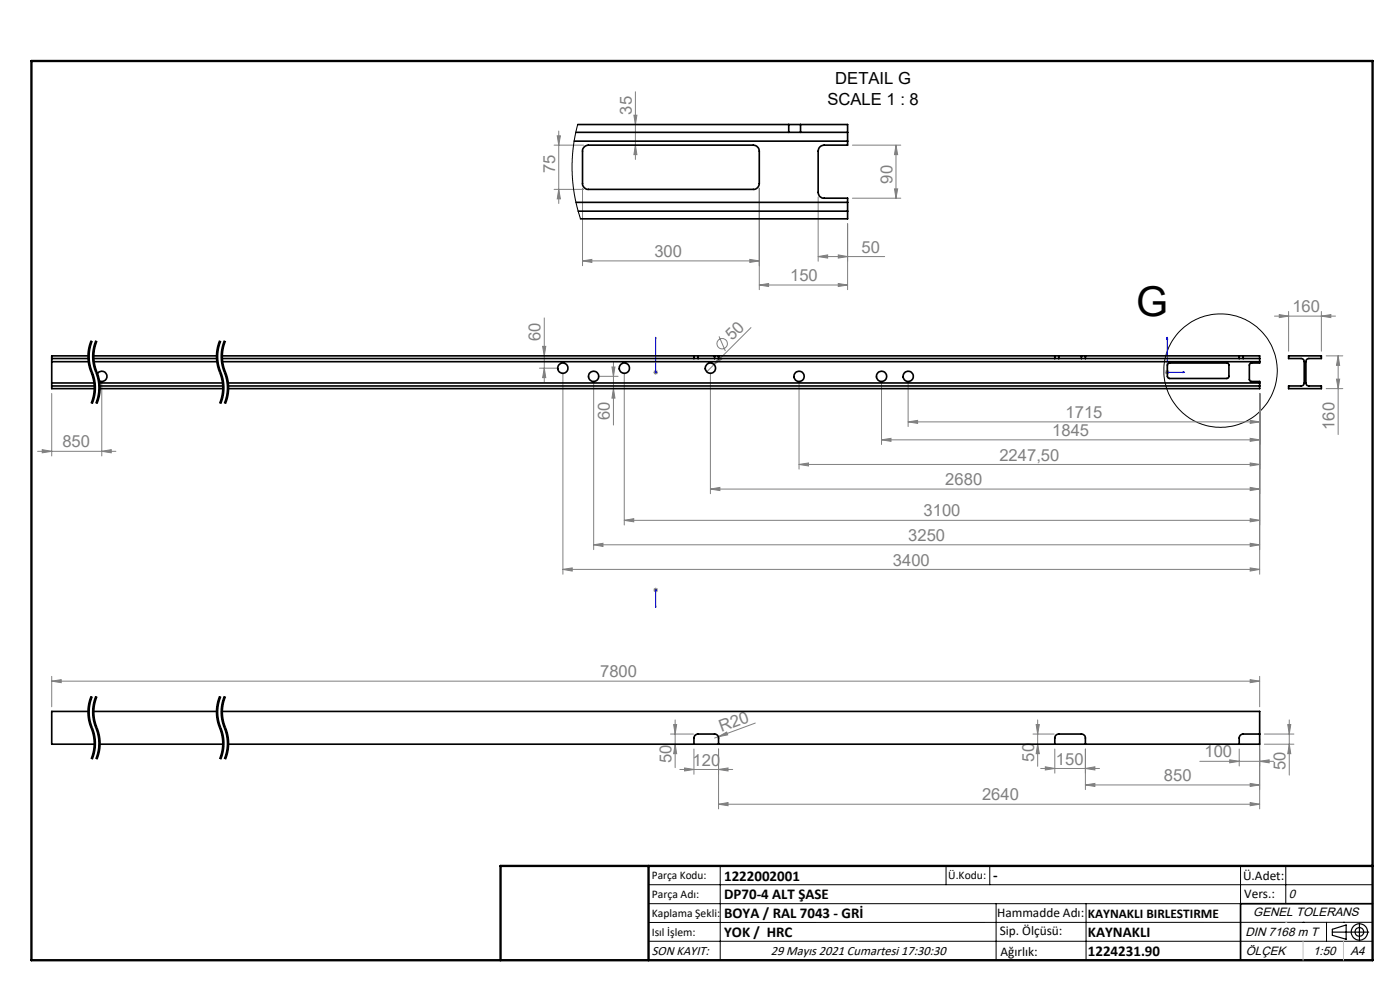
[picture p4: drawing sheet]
<svg xmlns="http://www.w3.org/2000/svg" width="297mm" height="210mm" viewBox="0 0 297 210" stroke-linecap="round" stroke-linejoin="round" font-family="sans-serif">
<g fill="none" stroke="#808080" stroke-width=".21">
<path d="M134.8 19.5v14.3M117.5 30.8h6.3M118.2 28.8h.7l-.4 2zM118.5 27.8v15.4M123.6 39.9v16.5M134.5 24.4h.6l-.3 2zM134.8 30.8l.3 2h-.6zM161.1 39.9v21.5M180.8 30.8h10.3M190.1 30.8v11.2M190.1 30.8l.3 2h-.6zM117.5 40.2h6.3"/>
<path d="M118.5 40.2l.4 2h-.7zM123.6 55.3l2-.3v.7zM123.6 55.3h37.5M159.1 55l2 .3-2 .4zM173.6 54.4l2-.3v.6zM173.6 41.8v13.6M173.6 54.4h14.1M177.8 54.1l2 .3-2 .3zM179.8 47.4v14M180.8 42h10.3M189.8 40.1h.6l-.3 1.9zM114.4 78.1h4"/>
<path d="M115.1 73.5h.7l-.3 2zM115.5 78.1l.3 2h-.7zM115.5 67.4v13.7M119.4 79.1v42.7M126.9 79.8h4.2M129.8 77.8h.7l-.4 2zM130.1 76.8v13.4M132.4 79.1v32.3M138.6 79h1M138.7 78.6l.8 .7M139.1 78.4v1.1M139.5 78.6l-.8 .7"/>
<path d="M150.7 79.1v25.6M152.5 71.4l1.4 3.1M152.6 75.7l.5 .5-1.6 1.1zM159.3 69.5l-9.4 9.4M161.1 60.5l2-.4v.7zM161.1 60.5h18.7M177.8 60.1l2 .4-2 .3zM247.1 79h1M247.3 78.6l.7 .7M247.6 78.4v1.1M248 78.6l-.7 .7M270.4 67.1h12.9"/>
<path d="M271.4 66.7l2 .4-2 .3zM273.4 66.1v8.4M280.3 67.1l2-.4v.7zM280.3 66.1v8.4M281.3 75.5h3.6M283.9 75.5l.3 2h-.7zM283.9 75.5v16.7M8 95.7h16.6M9 95.4l2 .3-2 .4zM11 83.5v13.2M21.6 95.7l2-.3v.7zM21.6 80.8v15.9"/>
<path d="M125.9 80.8v35.8M130.1 82.4l.4 2h-.7zM169.5 98.5l2-.3v.6zM169.5 80.8v18.7M169.5 98.5h97.7M187 93.3l2-.3v.6zM187 80.8v13.5M187 93.3h80.2M192.7 89.5l2-.3v.6zM192.7 80.8v9.7M192.7 89.5h74.5M265.2 89.2l2 .3-2 .3z"/>
<path d="M265.2 93l2 .3-2 .3zM265.2 98.2l2 .3-2 .3zM267.2 83.5v38.3M281.3 82.4h3.6M283.5 80.4h.7l-.3 2zM125.9 115.6l2-.4v.7zM125.9 115.6h141.3M132.4 110.4l2-.4v.7zM132.4 110.4h134.8M150.7 103.7l2-.3v.7zM150.7 103.7h116.5M265.2 103.4l2 .3-2 .4z"/>
<path d="M265.2 110l2 .4-2 .3zM265.2 115.2l2 .4-2 .3zM119.4 120.8l2-.3v.6zM119.4 120.8h147.8M138.6 125.2h1M138.7 124.8l.8 .7M139.1 124.7v1M139.5 124.8l-.8 .7M265.2 120.5l2 .3-2 .3zM11 144.5l2-.3v.6zM11 143.5v6.4M11 144.5h256.2"/>
<path d="M142.2 155.7h4.9M142.9 153.7h.6l-.3 2zM143.2 152.7v10.1M143.2 157.9l.3 2h-.6zM147.2 158.9v5.3M152.4 156.3l1.8-1 .2 .6zM152.4 156.3l-.8 .3M152.4 158.9v12.7M160.2 153.4l-7.8 2.9M219.1 155.7h4.5M219.8 153.7h.7l-.4 2zM220.1 157.9l.4 2h-.7z"/>
<path d="M220.1 152.7v9.9M223.8 158.9v5.1M230.3 158.9v8.6M262.9 158.9v3.6M265.2 144.2l2 .3-2 .3zM267.2 143.5v6.4M267.2 156.7v14.9M268.2 155.7h6.3M268.2 157.9h6.3M273.2 153.7h.6l-.3 2zM273.5 157.9l.3 2h-.6zM273.5 152.7v11.7"/>
<path d="M144.2 163.2h11.2M145.2 162.9l2 .3-2 .3zM152.4 170.6l2-.4v.7zM152.4 163.2l2-.3v.6zM152.4 170.6h114.8M220.8 163h12.5M221.8 162.7l2 .3-2 .3zM230.3 166.5l2-.3v.6zM230.3 166.5h36.9M230.3 163l2-.3v.6zM254.5 161.5h15.7M260.9 161.2l2 .3-2 .3z"/>
<path d="M265.2 170.2l2 .4-2 .3zM265.2 166.2l2 .3-2 .3zM267.2 161.5l2-.3v.6z"/>
<circle cx="153.2" cy="72.9" r="1.11"/>
</g>
<g fill="none" stroke="#000" stroke-width=".21" stroke-dasharray="6.3 1.3 1.3 1.3" stroke-dashoffset="3.4" stroke-linecap="butt">
<path d="M19.4 72.3a8.6 8.6 0 0 0 0 6.6M19.4 78.9a8.6 8.6 0 0 1 0 6.7M20.4 72.3a8.6 8.6 0 0 0 0 6.6M20.4 78.9a8.6 8.6 0 0 1 0 6.7M46.7 72.3a8.6 8.6 0 0 0 0 6.6M46.7 78.9a8.6 8.6 0 0 1 0 6.7M47.7 72.3a8.6 8.6 0 0 0 0 6.6M47.7 78.9a8.6 8.6 0 0 1 0 6.7M19.4 147.7a8.6 8.6 0 0 0 0 6.7M19.4 154.4a8.6 8.6 0 0 1 0 6.6M20.4 147.7a8.6 8.6 0 0 0 0 6.7M20.4 154.4a8.6 8.6 0 0 1 0 6.6"/>
<path d="M46.7 147.7a8.6 8.6 0 0 0 0 6.7M46.7 154.4a8.6 8.6 0 0 1 0 6.6M47.7 147.7a8.6 8.6 0 0 0 0 6.7M47.7 154.4a8.6 8.6 0 0 1 0 6.6"/>
</g>
<g fill="none" stroke="#000" stroke-width=".21">
<path d="M18.6 74.8l.2 2.5M18.8 77.4l.1 .4M18.9 77.8l.7 2 .3 1.6M19 76.5l.3 1.6M19.1 72.6l-.5 2.1M19.1 74l-.1 2.5M19.3 72.2l-.2 .4M19.3 78.1l.2 .6M19.4 72.3a8.7 8.7 0 0 0-.1 6.2 8.8 8.8 0 0 1 .1 7.1M19.5 78.7l.1 .2zM19.6 78.9l.5 1.6 .2 2.2M19.6 72.4l-.5 1.6"/>
<path d="M19.6 74.8l.2 2.5M19.8 77.4l.1 .4M19.9 77.8l.7 2 .3 1.6M20 76.5l.3 1.6M20.1 72.6l-.5 2.1M20.1 74l-.1 2.5M20.3 72.2l-.2 .4M20.3 78.1l.8 2.4 .2 2.2M20.4 72.3a8.7 8.7 0 0 0-.1 6.2 8.8 8.8 0 0 1 .1 7.1M20.6 72.4l-.5 1.6M45.9 74.8l.1 2.5M46 77.4l.1 .4"/>
<path d="M46.1 77.8l.7 2 .4 1.6M46.3 76.5l.3 1.6M46.4 72.6l-.5 2.1M46.4 74l-.1 2.5M46.5 72.2l-.1 .4M46.6 78.1l.2 .6M46.7 72.3a8.7 8.7 0 0 0-.1 6.2 8.8 8.8 0 0 1 .1 7.1M46.8 78.7l.1 .2zM46.9 72.4l-.5 1.6M46.9 78.9l.5 1.6 .1 2.2M46.9 74.8l.1 2.1M47 74.3l-.1 .4"/>
<path d="M47 76.9v.4M47 77.4l.1 .4M47.1 77.8l.3 .8M47.3 76.5l.3 1.6M47.4 72.6l-.4 1.7M47.4 78.6l.5 1.6 .3 1.2M47.4 74l-.1 2.5M47.5 72.2l-.1 .4M47.6 78.1l.7 2M47.7 72.3a8.7 8.7 0 0 0-.1 6.2 8.8 8.8 0 0 1 .1 7.1M47.9 72.4l-.5 1.6M19.9 81.4l-.1 2.1-.5 2"/>
<path d="M20.3 82.7l-.3 1.7-.4 1.3M20.9 81.4l-.1 2.1-.5 2M21.3 82.7l-.3 1.7-.4 1.3M47.2 81.4l-.1 2.1-.6 2M47.5 82.7l-.2 1.7-.4 1.3M48.2 81.4l-.1 2.1-.6 2M48.3 84.4l-.4 1.3M48.3 80.1l.2 2.6M48.5 82.7l-.2 1.7M18.6 151.9l.1 .4M18.7 149.7l-.1 2.2M18.7 152.4l1 3.2"/>
<path d="M19 148.5l-.3 1.2M19.1 152.3l.9 3.2 .3 2.2M19.1 149.8v2.5M19.3 147.7l-.3 .8M19.3 148.6l-.2 1.2M19.4 147.7a8.7 8.7 0 0 0-.1 6.3 8.8 8.8 0 0 1 .1 7M19.6 147.8l-.3 .8M19.6 151.9l.1 .4M19.7 155.6l.2 2.1M19.7 159.8l-.3 .8M19.7 149.7l-.1 2.2M19.7 152.4l1 3.2"/>
<path d="M19.9 157.7l-.2 2.1M20 148.5l-.3 1.2M20.1 152.3l.9 3.2 .3 2.2M20.1 149.8v2.5M20.3 147.7l-.3 .8M20.3 157.7l-.2 1.7-.5 1.7M20.3 148.6l-.2 1.2M20.4 147.7a8.7 8.7 0 0 0-.1 6.3 8.8 8.8 0 0 1 .1 7M20.6 147.8l-.3 .8M20.7 155.6l.2 2.1M20.7 159.8l-.3 .8M20.9 157.7l-.2 2.1"/>
<path d="M21.3 157.7l-.2 1.7-.5 1.7M45.9 151.9l.1 .4M46 149.7l-.1 2.2M46 152.4l.9 3.2M46.2 148.5l-.2 1.2M46.3 152.3l.5 1.8M46.3 149.8v2.5M46.5 147.7l-.2 .8M46.6 148.6l-.3 1.2M46.7 147.7a8.7 8.7 0 0 0-.1 6.3 8.8 8.8 0 0 1 .1 7M46.8 154.1l.1 .2zM46.9 147.8l-.3 .8"/>
<path d="M46.9 154.3l.5 1.7 .2 1.7M46.9 151.9l.1 .4M46.9 155.6l.3 2.1M46.9 159.8l-.2 .8M47 149.7l-.1 2.2M47 152.4l.4 1.6M47.2 157.7l-.3 2.1M47.2 148.5l-.2 1.2M47.3 152.3l1 3.2M47.3 149.8v2.5M47.4 148.1l-.1 .4M47.4 154l.5 1.6"/>
<path d="M47.5 147.7l-.1 .4M47.6 157.7l-.2 1.7-.5 1.7M47.6 148.6l-.3 1.2M47.7 147.7a8.7 8.7 0 0 0-.1 6.3 8.8 8.8 0 0 1 .1 7M47.9 147.8l-.3 .8M47.9 155.6l.3 2.1M47.9 159.8l-.2 .8M48.2 157.7l-.3 2.1M48.3 159.9l-.4 1.2M48.3 155.5l.3 2.2M48.6 157.7l-.3 2.2M19.4 160.6l-.1 .4"/>
<path d="M20.4 160.6l-.1 .4M46.7 160.6l-.2 .4M47.7 160.6l-.2 .4M137.6 187.7h153.6M137.6 191.7h153.6M137.6 199.7h153.6M152.8 183.7v20M200.7 183.7v4M210 183.7v4M211.3 191.7v12M230.4 191.7v12M263.2 183.7v20"/>
<path d="M272.8 183.7v8M276.4 195.6h.1M281.4 195.6v4.1M285 195.6h.1M291.2 195.6l-153.6 .1"/>
<circle cx="258.9" cy="78.6" r="12"/>
</g>
<g fill="none" stroke="#000" stroke-width=".25">
<path d="M282.6 197.7h7.8M282.6 197.1l3-.9v3l-3-.8zM288.4 195.8v3.8M106.2 203.7h185"/>
<circle cx="288.4" cy="197.7" r="1.74"/>
<circle cx="288.4" cy="197.7" r=".93"/>
</g>
<path d="M139.1 78.9v.1zM139.1 71.5v.4v-.4M139.1 79h.1M139.1 71.5v7.5M247.6 71.5l.1 .4h-.2zM247.6 71.5v7.5h3.7M251 78.9l.3 .1h-.3zM139.1 128.9v-.4v.4M139.1 125.1v.1zM139.1 125.2h.1M139.1 125.2v3.7" fill="none" stroke="#00f" stroke-width=".21"/>
<path d="M291.2 191.7h-28v12" fill="none" stroke="#000" stroke-width=".35"/>
<path d="M6.7 12.9h284.5v190.8h-284.5zM137.6 183.7v20M291.2 183.7h-185v20" fill="none" stroke="#000" stroke-width=".5"/>
<path d="M276.4 199.7v4M285 199.7v4" fill="none" stroke="#c0c0c0" stroke-width=".21"/>
<path d="M272.8 195.6h.1" fill="none" stroke="#c0c0c0" stroke-width=".25"/>
<g fill="#00f">
<path d="M139.1 78.9v.1zM139.1 71.5v.4z"/>
<path d="M251 78.9l.3 .1h-.3zM247.6 71.5l.1 .4h-.2z"/>
<path d="M139.1 128.5v.4zM139.1 125.1v.1z"/>
</g>
<g fill="#808080">
<path d="M152.4 156.3l1.8-1 .2 .6z"/>
<path d="M152.6 75.7l.5 .5-1.6 1.1z"/>
<path d="M265.2 89.2l2 .3-2 .3zM192.7 89.5l2-.3v.6zM265.2 93l2 .3-2 .3zM187 93.3l2-.3v.6zM265.2 98.2l2 .3-2 .3zM169.5 98.5l2-.3v.6zM265.2 103.4l2 .3-2 .4zM150.7 103.7l2-.3v.7zM265.2 110l2 .4-2 .3zM132.4 110.4l2-.4v.7zM265.2 115.2l2 .4-2 .3zM125.9 115.6l2-.4v.7zM265.2 120.5l2 .3-2 .3zM119.4 120.8l2-.3v.6zM267.2 161.5l2-.3v.6zM260.9 161.2l2 .3-2 .3zM230.3 163l2-.3v.6zM221.8 162.7l2 .3-2 .3zM265.2 170.2l2 .4-2 .3zM152.4 170.6l2-.4v.7zM152.4 163.2l2-.3v.6zM145.2 162.9l2 .3-2 .3zM177.8 60.1l2 .4-2 .3zM161.1 60.5l2-.4v.7zM159.1 55l2 .3-2 .4zM123.6 55.3l2-.3v.7z"/>
<path d="M9 95.4l2 .3-2 .4zM21.6 95.7l2-.3v.7zM230.3 166.5l2-.3v.6zM265.2 166.2l2 .3-2 .3zM173.6 54.4l2-.3v.6zM177.8 54.1l2 .3-2 .3z"/>
<path d="M11 144.5l2-.3v.6zM265.2 144.2l2 .3-2 .3z"/>
<path d="M280.3 67.1l2-.4v.7zM271.4 66.7l2 .4-2 .3z"/>
<path d="M115.5 78.1l.3 2h-.7zM115.1 73.5h.7l-.3 2zM134.8 30.8l.3 2h-.6zM134.5 24.4h.6l-.3 2z"/>
<path d="M220.1 157.9l.4 2h-.7zM219.8 153.7h.7l-.4 2z"/>
<path d="M129.8 77.8h.7l-.4 2zM130.1 82.4l.4 2h-.7zM273.2 153.7h.6l-.3 2zM273.5 157.9l.3 2h-.6zM142.9 153.7h.6l-.3 2zM143.2 157.9l.3 2h-.6zM283.9 75.5l.3 2h-.7zM283.5 80.4h.7l-.3 2zM118.2 28.8h.7l-.4 2zM118.5 40.2l.4 2h-.7z"/>
<path d="M190.1 30.8l.3 2h-.6zM189.8 40.1h.6l-.3 1.9z"/>
</g>
<g fill="none" stroke="#000" stroke-width=".35">
<path d="M121.8 29.9h58M122.2 28.1h45.1M122.6 26.4h44.7M123.9 31.2l.9-.4h35a1.33 1.33 0 0 1 1.3 1.3v6.8a1.26 1.26 0 0 1-1.3 1.3h-35a1.21 1.21 0 0 1-1.2-1.3v-7.1zM167.3 26.4h2.5M167.3 28.1h2.5M167.3 26.4v1.7M169.8 26.4h10v1.7M169.8 28.1h10M169.8 26.4v1.7M179.8 28.1v1.8M179.8 29.9v.9h-5a1.26 1.26 0 0 0-1.2 1.3v8.7a1.21 1.21 0 0 0 1.2 1.2h5v.9"/>
<path d="M122.2 42.9h57.6M122.7 44.8h57.1M179.8 42.9v1.9M179.8 44.8v1.6h-56.6M11 76.1v.6M11 76.1h7.8M11 76.7h7.8M11 76.7v4.5M18.8 75.5h-7.8v.6M19.8 75.5h26.2M19.8 76.1h26.2M19.8 76.7h26.3"/>
<path d="M20.6 79.4a1.09 1.09 0 0 1 1.5-.5 1.09 1.09 0 0 1 .4 1.5 1.09 1.09 0 0 1-1.5 .3M47 75.5h100.2M47 76.1h100.2M47.1 76.7h220.1M147.2 75.5h.9M147.2 76.1h.9M147.2 75.5v.6M148.1 75.5h3.5M148.1 76.1h3.5M148.1 75.5v.6M151.6 75.5h.8M151.6 76.1h.8"/>
<path d="M151.6 75.5v.6M152.4 75.5h71.4M152.4 76.1h71.4M152.4 75.5v.6M223.8 75.5h.8M223.8 76.1h.8M223.8 75.5v.6M224.6 75.5h4.8M224.6 76.1h4.8M224.6 75.5v.6M229.4 75.5h.9M229.4 76.1h.9"/>
<path d="M229.4 75.5v.6M230.3 75.5v.6M230.3 75.5h32.6M230.3 76.1h32.6M247.8 77.1l.2-.1h12.4l.3 .4v2.5l-.4 .4-12.4-.1-.2-.4v-2.4zM262.9 75.5h.8M262.9 76.1h.8M262.9 75.5v.6M263.7 75.5h3.5v.6M263.7 76.1h3.5M263.7 75.5v.6M267.2 76.1v.6"/>
<path d="M267.2 76.7v.3h-1.8l-.4 .4 .1 3.3 .3 .2h1.8v.3M273.4 75.5h6.9v.6h-2.7l-.4 .1-.2 .4 .1 5 .5 .3h2.7v.5h-6.9v-.5h2.7l.4-.2 .2-.4-.1-4.9-.5-.3h-2.7zM11 81.2v.7M11 81.9v.5h9.1M11 81.9h9.1M11 81.2h9M21 81.2h26.3M21.1 82.4h26.2M21.1 81.9h26.2M48.3 81.2h218.9M48.4 81.9h218.8M267.2 81.2v.7"/>
<path d="M267.2 81.9v.5h-218.8M18.8 150.9h-7.8v7h9.1M19.8 150.9h26.2M21.1 157.9h26.2M47 150.9h220.2v7h-218.8M147.2 157.9v-1.5a.85 .85 0 0 1 .9-.7l3.8 .1 .5 .6v1.5M223.8 157.9v-1.7l.7-.5 5.3 .1 .4 .3 .1 .3v1.5M267.2 155.7l-3.8 .1-.5 .6v1.5"/>
<circle cx="119.4" cy="78.1" r="1.09"/>
<circle cx="125.9" cy="79.8" r="1.08"/>
<circle cx="132.5" cy="78.1" r="1.08"/>
<circle cx="150.7" cy="78.1" r="1.09"/>
<circle cx="169.5" cy="79.8" r="1.08"/>
<circle cx="187" cy="79.8" r="1.08"/>
<circle cx="192.7" cy="79.8" r="1.08"/>
</g>
<path d="M122.6 26.4l-1 5.1-.2 4.8 .4 4.8 .7 3.1 .7 2.2" fill="none" stroke="#000" stroke-width=".21"/>
<text font-size="8.7" x="241" y="67">G</text>
<g font-size="3.5">
<text x="177.2" y="17.8">DETAIL G</text>
<text x="175.5" y="22.3">SCALE 1 : 8</text>
</g>
<g font-size="3.5" fill="#808080">
<text x="134" y="24.3" transform="rotate(-90 134 24.3)">35</text>
<text x="117.8" y="36.7" transform="rotate(-90 117.8 36.7)">75</text>
<text x="189.3" y="39" transform="rotate(-90 189.3 39)">90</text>
<text x="182.8" y="53.6">50</text>
<text x="138.8" y="54.5">300</text>
<text x="167.6" y="59.7">150</text>
<text x="274.2" y="66.2">160</text>
<text x="114.7" y="72.3" transform="rotate(-90 114.7 72.3)">60</text>
<text x="155.3" y="72.4" transform="rotate(-45 155.3 72.4)">50</text>
<text x="129.4" y="89.2" transform="rotate(-90 129.4 89.2)">60</text>
<text x="226" y="88.7">1715</text>
<text x="13.2" y="94.9">850</text>
<text x="223.2" y="92.5">1845</text>
<text x="283.1" y="91.2" transform="rotate(-90 283.1 91.2)">160</text>
<text x="212" y="97.7">2247,50</text>
<text x="200.5" y="102.9">2680</text>
<text x="195.9" y="109.5">3100</text>
<text x="189.4" y="120">3400</text>
<text x="192.7" y="114.8">3250</text>
<text x="127.3" y="143.7">7800</text>
<text x="153" y="155.3" transform="rotate(-20 153 155.3)">R20</text>
<text x="142.5" y="161.8" transform="rotate(-90 142.5 161.8)">50</text>
<text x="219.4" y="161.6" transform="rotate(-90 219.4 161.6)">50</text>
<text x="255.5" y="160.7">100</text>
<text x="146.9" y="162.4">120</text>
<text x="224" y="162.2">150</text>
<text x="246.9" y="165.7">850</text>
<text x="272.7" y="163.4" transform="rotate(-90 272.7 163.4)">50</text>
<text x="208.3" y="169.8">2640</text>
</g>
<g font-size="3.2">
<text x="153.6" y="186.8">1222002001</text>
<text x="153.6" y="190.8">DP70-4 ALT ŞASE</text>
<text x="210.7" y="186.6">-</text>
<text x="153.6" y="194.8">BOYA / RAL 7043 - GRİ</text>
<text x="153.6" y="198.8">YOK / HRC</text>
<text x="230.8" y="198.7">KAYNAKLI</text>
<text x="230.8" y="202.8">1224231.90</text>
</g>
<g font-size="2.8">
<text x="263.7" y="186.7">Ü.Adet:</text>
<text x="263.9" y="190.5">Vers.:</text>
<text x="211.5" y="194.5">Hammadde Adı:</text>
<text x="230.8" y="194.7">KAYNAKLI BIRLESTIRME</text>
<text x="138.3" y="202.6">SON KAYIT:</text>
<text x="163.5" y="202.6">29 Mayıs 2021 Cumartesi 17:30:30</text>
<text x="212.1" y="198.4">Sip. Ölçüsü:</text>
<text x="212.2" y="202.7">Ağırlık:</text>
</g>
<g font-size="2.6">
<text x="273.4" y="190.4">0</text>
<text x="265.9" y="194.4">GENEL TOLERANS</text>
<text x="264.2" y="198.5">DIN 7168 m T</text>
<text x="264.3" y="202.6">ÖLÇEK</text>
<text x="278.5" y="202.6">1:50</text>
<text x="286.5" y="202.6">A4</text>
</g>
<g font-size="2.5">
<text x="138.3" y="186.4">Parça Kodu:</text>
<text x="138.3" y="190.5">Parça Adı:</text>
<text x="201.2" y="186.5">Ü.Kodu:</text>
<text x="138.3" y="194.5">Kaplama Şekli:</text>
<text x="138.3" y="198.6">Isıl İşlem:</text>
</g>
</svg>
